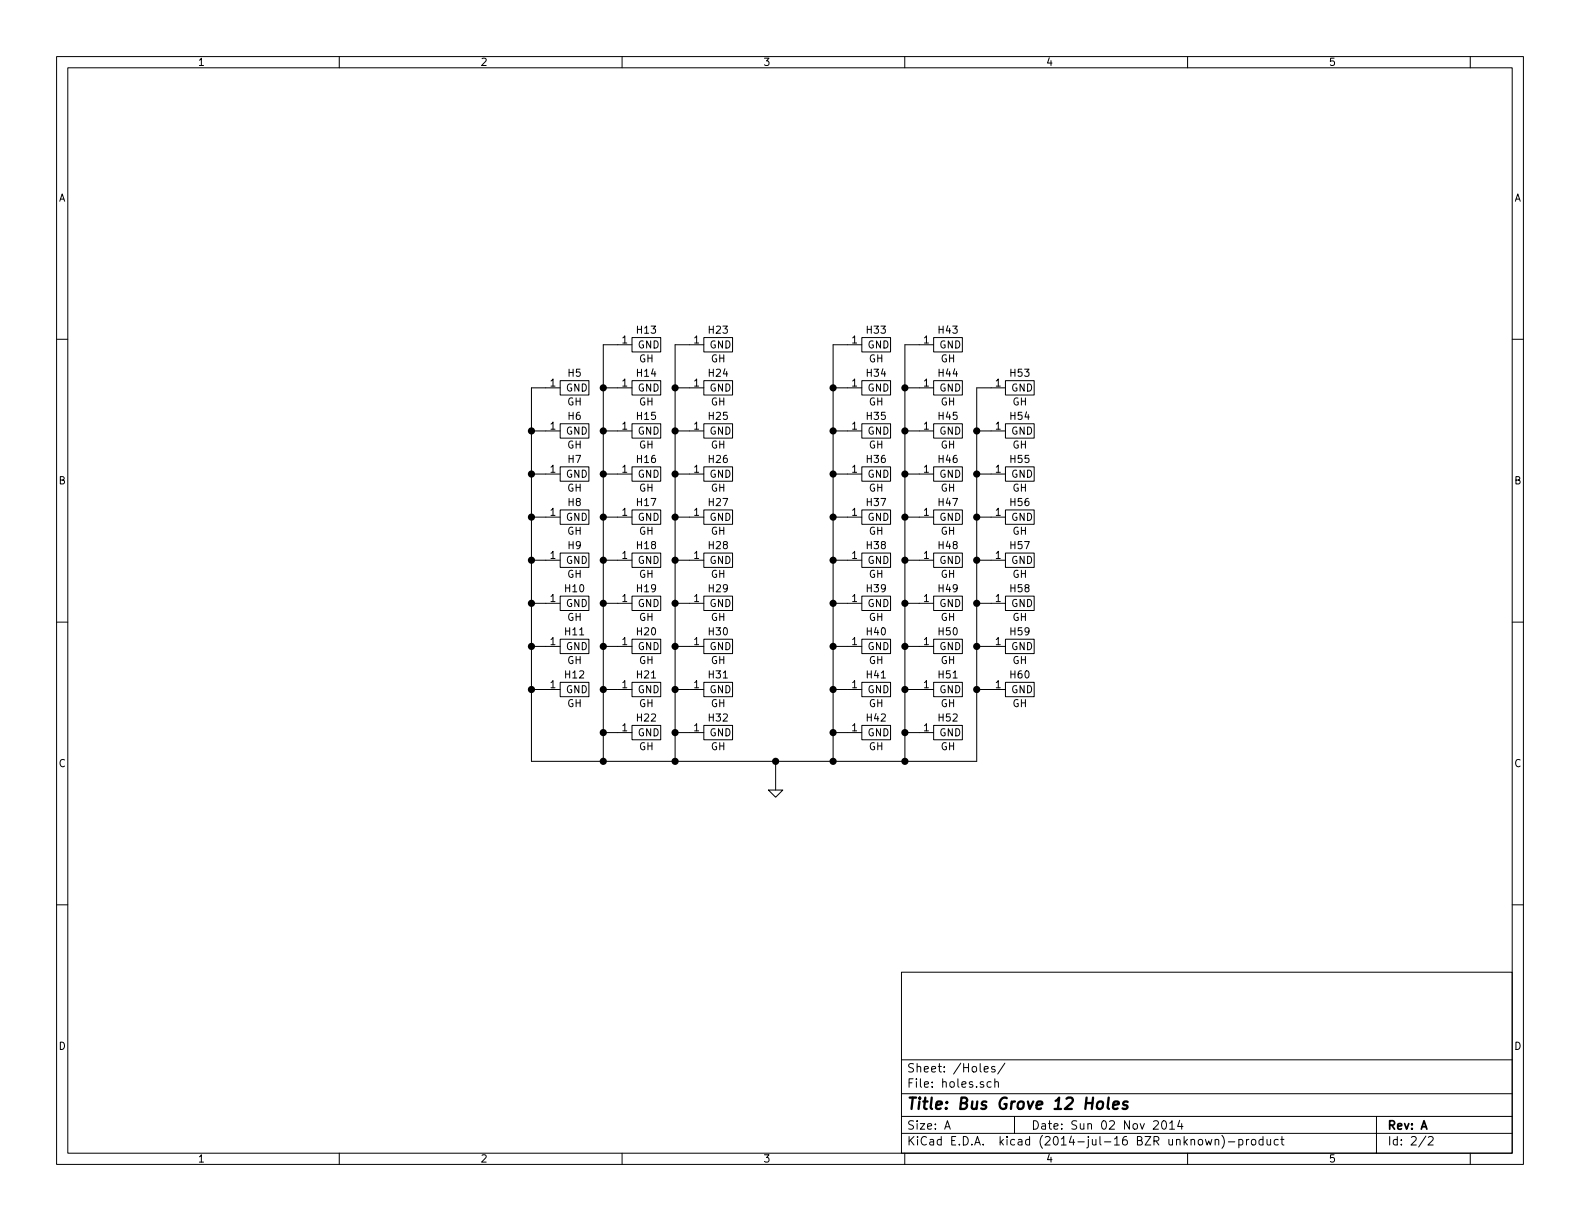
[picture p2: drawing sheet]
<svg xmlns="http://www.w3.org/2000/svg" width="279mm" height="216mm" viewBox="0 0 279 216" stroke-linecap="round" stroke-linejoin="round" font-family="sans-serif">
<g fill="none" stroke="#000" stroke-width=".18">
<path d="M10 10h259.4v195.9h-259.4zM12 12h255.4v191.9h-255.4zM60 10v2M110 10v2M160 10v2M210 10v2M260 10v2M10 60h2M111.8 59.7h5v2.5h-5zM124.5 59.7h5v2.5h-5zM152.4 59.7h5.1v2.5h-5.1zM165.1 59.7h5.1v2.5h-5.1z"/>
<path d="M267.4 60h2M94 76.2h5.1M99.1 67.3h5v2.6h-5zM99.1 74.9h5v2.6h-5zM99.1 68.6h-5.1v66h78.7v-66h5.1M106.7 68.6h5.1M106.7 76.2h5.1M111.8 67.3h5v2.6h-5zM111.8 74.9h5v2.6h-5zM111.8 61h-5.1v73.6M119.4 68.6h5.1M119.4 76.2h5.1"/>
<path d="M124.5 67.3h5v2.6h-5zM124.5 74.9h5v2.6h-5zM124.5 61h-5.1v73.6M147.3 68.6h5.1M147.3 76.2h5.1M152.4 67.3h5.1v2.6h-5.1zM152.4 74.9h5.1v2.6h-5.1zM152.4 61h-5.1v73.6M160 68.6h5.1M160 76.2h5.1M165.1 67.3h5.1v2.6h-5.1zM165.1 74.9h5.1v2.6h-5.1z"/>
<path d="M165.1 61h-5.1v73.6M172.7 76.2h5.1M177.8 67.3h5.1v2.6h-5.1zM177.8 74.9h5.1v2.6h-5.1zM94 83.8h5.1M94 91.4h5.1M94 99.1h5.1M99.1 82.6h5v2.5h-5zM99.1 90.2h5v2.5h-5zM99.1 97.8h5v2.5h-5zM106.7 83.8h5.1M106.7 91.4h5.1"/>
<path d="M106.7 99.1h5.1M111.8 82.6h5v2.5h-5zM111.8 90.2h5v2.5h-5zM111.8 97.8h5v2.5h-5zM119.4 83.8h5.1M119.4 91.4h5.1M119.4 99.1h5.1M124.5 82.6h5v2.5h-5zM124.5 90.2h5v2.5h-5zM124.5 97.8h5v2.5h-5zM147.3 83.8h5.1M147.3 91.4h5.1"/>
<path d="M147.3 99.1h5.1M152.4 82.6h5.1v2.5h-5.1zM152.4 90.2h5.1v2.5h-5.1zM152.4 97.8h5.1v2.5h-5.1zM160 83.8h5.1M160 91.4h5.1M160 99.1h5.1M165.1 82.6h5.1v2.5h-5.1zM165.1 90.2h5.1v2.5h-5.1zM165.1 97.8h5.1v2.5h-5.1zM172.7 83.8h5.1M172.7 91.4h5.1"/>
<path d="M172.7 99.1h5.1M177.8 82.6h5.1v2.5h-5.1zM177.8 90.2h5.1v2.5h-5.1zM177.8 97.8h5.1v2.5h-5.1zM10 110h2M94 106.7h5.1M94 114.3h5.1M99.1 105.4h5v2.6h-5zM99.1 113h5v2.6h-5zM106.7 106.7h5.1M106.7 114.3h5.1M111.8 105.4h5v2.6h-5z"/>
<path d="M111.8 113h5v2.6h-5zM119.4 106.7h5.1M119.4 114.3h5.1M124.5 105.4h5v2.6h-5zM124.5 113h5v2.6h-5zM147.3 106.7h5.1M147.3 114.3h5.1M152.4 105.4h5.1v2.6h-5.1zM152.4 113h5.1v2.6h-5.1zM160 106.7h5.1M160 114.3h5.1M165.1 105.4h5.1v2.6h-5.1z"/>
<path d="M165.1 113h5.1v2.6h-5.1zM172.7 106.7h5.1M172.7 114.3h5.1M177.8 105.4h5.1v2.6h-5.1zM177.8 113h5.1v2.6h-5.1zM267.4 110h2M94 121.9h5.1M99.1 120.7h5v2.5h-5zM106.7 121.9h5.1M106.7 129.5h5.1M111.8 120.7h5v2.5h-5zM111.8 128.3h5v2.5h-5z"/>
<path d="M119.4 121.9h5.1M119.4 129.5h5.1M124.5 120.7h5v2.5h-5zM124.5 128.3h5v2.5h-5zM135.9 139.7h2.5l-1.2 1.3zM137.2 134.6v5.1M147.3 121.9h5.1M147.3 129.5h5.1M152.4 120.7h5.1v2.5h-5.1zM152.4 128.3h5.1v2.5h-5.1zM160 121.9h5.1M160 129.5h5.1"/>
<path d="M165.1 120.7h5.1v2.5h-5.1zM165.1 128.3h5.1v2.5h-5.1zM172.7 121.9h5.1M177.8 120.7h5.1v2.5h-5.1zM10 160h2M267.4 160h2M159.4 171.9h108v32h-108zM159.4 197.4h108M159.4 193.4h108M159.4 187.4h108M167.1 199.7l.4-1.5 .5 1.5M167.2 199.2h.7"/>
<path d="M174 189.1l.8-.2-.1-.3h-.4l-.3 .2 .1 .7h.6M175.3 191.3h-.5l-.3 .2 .1 .6 .2 .2 .5-.1M175.9 191.4l.2-.1h.4l.1 1M175.9 188.6a.37 .37 0 0 0-.6 .2l.1 .2 .5 .1 .1 .2-.2 .3-.5-.1M175.9 190.8v1.5M177.7 188l-1.3 1.9M179.4 197.4v3M204 198.3l.2-.1h.4l.3 .4-1 1.1h1M205.6 198.2h.2a.81 .81 0 0 1 .6 .6 .81 .81 0 0 1-.3 .8l-.2 .1a.8 .8 0 0 1-.6-.7 .8 .8 0 0 1 .3-.8zM206.8 198.6l.5-.4v1.5M206.8 199.7h.9M208.6 198.1l-.3 1.1h.9"/>
<path d="M209 198.7v1M243.4 197.4v6.5M60 203.9v2M110 203.9v2M159.4 200.4h108M160 203.9v2M210 203.9v2M213.2 201.5l.3 1 .2-.7 .3 .7 .3-1M214.9 201.6l.2-.1h.4v1M214.9 201.5v1M216.1 200.8a1.71 1.71 0 0 1 0 2.2M217.2 201.9h1.2"/>
<path d="M219.1 201.5h.4l.3 .3-.1 .6h-.6M219.1 201.5v1.5M220.4 201.5v1M220.9 201.5l-.5 .3M221.4 201.6l.2-.1 .4 .1 .1 .6-.2 .2-.3 .1-.2-.2zM223.3 201.5h-.4l-.3 .3 .1 .5 .2 .2 .4-.1M223.3 201v1.5M224.1 201.5v.9l.4 .1 .2-.2M224.7 201.5v1M226 201.5h-.4l-.3 .3 .1 .5 .2 .2 .4-.1M226.5 201.5h.6M226.7 201v1.3l.4 .2"/>
<path d="M252.1 200.9l-1.2 1.9M252.6 201.1l.2-.1h.4l.2 .4-.9 1.1h.9M260 203.9v2"/>
</g>
<path d="M196.1 194.1l-.2 1.7 .2 .3M196.8 195.4l1-.2v-.4h-.6l-.3 .2v1l.2 .1 .5-.1M199.4 194.8h-.5l-.3 .3 .3 .3 .4 .1 .1 .3-.1 .2-.2 .1-.6-.1" fill="none" stroke="#000" stroke-width=".41"/>
<g fill="#000" stroke="#000" stroke-width=".25">
<circle cx="94" cy="76.2" r=".51"/>
<circle cx="106.7" cy="68.6" r=".51"/>
<circle cx="106.7" cy="76.2" r=".51"/>
<circle cx="119.4" cy="76.2" r=".51"/>
<circle cx="119.4" cy="68.6" r=".51"/>
<circle cx="147.3" cy="76.2" r=".51"/>
<circle cx="147.3" cy="68.6" r=".51"/>
<circle cx="160" cy="68.6" r=".51"/>
<circle cx="160" cy="76.2" r=".51"/>
<circle cx="172.7" cy="76.2" r=".51"/>
<circle cx="94" cy="91.4" r=".51"/>
<circle cx="94" cy="99.1" r=".51"/>
<circle cx="94" cy="83.8" r=".51"/>
<circle cx="106.7" cy="91.4" r=".51"/>
<circle cx="106.7" cy="83.8" r=".51"/>
<circle cx="106.7" cy="99.1" r=".51"/>
<circle cx="119.4" cy="83.8" r=".51"/>
<circle cx="119.4" cy="91.4" r=".51"/>
<circle cx="119.4" cy="99.1" r=".51"/>
<circle cx="147.3" cy="83.8" r=".51"/>
<circle cx="147.3" cy="91.4" r=".51"/>
<circle cx="147.3" cy="99.1" r=".51"/>
<circle cx="160" cy="83.8" r=".51"/>
<circle cx="160" cy="99.1" r=".51"/>
<circle cx="160" cy="91.4" r=".51"/>
<circle cx="172.7" cy="83.8" r=".51"/>
<circle cx="172.7" cy="91.4" r=".51"/>
<circle cx="172.7" cy="99.1" r=".51"/>
<circle cx="94" cy="114.3" r=".51"/>
<circle cx="94" cy="106.7" r=".51"/>
<circle cx="106.7" cy="114.3" r=".51"/>
<circle cx="106.7" cy="106.7" r=".51"/>
<circle cx="119.4" cy="114.3" r=".51"/>
<circle cx="119.4" cy="106.7" r=".51"/>
<circle cx="147.3" cy="106.7" r=".51"/>
<circle cx="147.3" cy="114.3" r=".51"/>
<circle cx="160" cy="106.7" r=".51"/>
<circle cx="160" cy="114.3" r=".51"/>
<circle cx="172.7" cy="114.3" r=".51"/>
<circle cx="172.7" cy="106.7" r=".51"/>
<circle cx="94" cy="121.9" r=".51"/>
<circle cx="106.7" cy="121.9" r=".51"/>
<circle cx="106.7" cy="129.5" r=".51"/>
<circle cx="106.7" cy="134.6" r=".51"/>
<circle cx="119.4" cy="121.9" r=".51"/>
<circle cx="119.4" cy="129.5" r=".51"/>
<circle cx="119.4" cy="134.6" r=".51"/>
<circle cx="137.2" cy="134.6" r=".51"/>
<circle cx="147.3" cy="121.9" r=".51"/>
<circle cx="147.3" cy="129.5" r=".51"/>
<circle cx="147.3" cy="134.6" r=".51"/>
<circle cx="160" cy="129.5" r=".51"/>
<circle cx="160" cy="121.9" r=".51"/>
<circle cx="160" cy="134.6" r=".51"/>
<circle cx="172.7" cy="121.9" r=".51"/>
</g>
<text font-size="2.8" x="160.4" y="196.2">Title: Bus Grove 12 Holes</text>
<g font-size="2.1">
<text x="160.4" y="189.6">Sheet: /Holes/</text>
<text x="160.4" y="192.3">File: holes.sch</text>
<text x="160.4" y="202.5">KiCad E.D.A. kicad (2014-jul-16 BZR unknown)-product</text>
<text x="160.4" y="199.7">Size: A</text>
<text x="182.4" y="199.7">Date: Sun 02 Nov 2014</text>
<text x="245.4" y="199.7">Rev: A</text>
<text x="245.4" y="202.5">Id: 2/2</text>
</g>
<g font-size="1.8">
<text x="35" y="11.6">1</text>
<text x="85" y="11.6">2</text>
<text x="135" y="11.6">3</text>
<text x="185" y="11.6">4</text>
<text x="235" y="11.6">5</text>
<text x="10.4" y="35.6">A</text>
<text x="267.8" y="35.6">A</text>
<text x="112.7" y="59">H13</text>
<text x="125.4" y="59">H23</text>
<text x="153.3" y="59">H33</text>
<text x="166" y="59">H43</text>
<text x="110" y="60.7">1</text>
<text x="112.8" y="61.6">GND</text>
<text x="113" y="64.1">GH</text>
<text x="122.7" y="60.7">1</text>
<text x="125.5" y="61.6">GND</text>
<text x="125.7" y="64.1">GH</text>
<text x="150.6" y="60.7">1</text>
<text x="153.4" y="61.6">GND</text>
<text x="153.6" y="64.1">GH</text>
<text x="163.3" y="60.7">1</text>
<text x="166.1" y="61.6">GND</text>
<text x="166.3" y="64.1">GH</text>
<text x="97.3" y="68.3">1</text>
<text x="100.1" y="69.2">GND</text>
<text x="100.3" y="71.7">GH</text>
<text x="100.5" y="66.6">H5</text>
<text x="110" y="68.3">1</text>
<text x="112.7" y="66.6">H14</text>
<text x="112.8" y="69.2">GND</text>
<text x="113" y="71.7">GH</text>
<text x="122.7" y="68.3">1</text>
<text x="125.4" y="66.6">H24</text>
<text x="125.5" y="69.2">GND</text>
<text x="125.7" y="71.7">GH</text>
<text x="150.6" y="68.3">1</text>
<text x="153.3" y="66.6">H34</text>
<text x="153.4" y="69.2">GND</text>
<text x="153.6" y="71.7">GH</text>
<text x="163.3" y="68.3">1</text>
<text x="166" y="66.6">H44</text>
<text x="166.1" y="69.2">GND</text>
<text x="166.3" y="71.7">GH</text>
<text x="176" y="68.3">1</text>
<text x="178.7" y="66.6">H53</text>
<text x="178.8" y="69.2">GND</text>
<text x="179" y="71.7">GH</text>
<text x="97.3" y="75.9">1</text>
<text x="100.1" y="76.8">GND</text>
<text x="100.5" y="74.2">H6</text>
<text x="110" y="75.9">1</text>
<text x="112.7" y="74.2">H15</text>
<text x="112.8" y="76.8">GND</text>
<text x="122.7" y="75.9">1</text>
<text x="125.4" y="74.2">H25</text>
<text x="125.5" y="76.8">GND</text>
<text x="150.6" y="75.9">1</text>
<text x="153.3" y="74.2">H35</text>
<text x="153.4" y="76.8">GND</text>
<text x="163.3" y="75.9">1</text>
<text x="166" y="74.2">H45</text>
<text x="166.1" y="76.8">GND</text>
<text x="176" y="75.9">1</text>
<text x="178.7" y="74.2">H54</text>
<text x="178.8" y="76.8">GND</text>
<text x="97.3" y="83.6">1</text>
<text x="100.3" y="79.3">GH</text>
<text x="100.5" y="81.8">H7</text>
<text x="110" y="83.6">1</text>
<text x="112.7" y="81.8">H16</text>
<text x="113" y="79.3">GH</text>
<text x="122.7" y="83.6">1</text>
<text x="125.4" y="81.8">H26</text>
<text x="125.7" y="79.3">GH</text>
<text x="150.6" y="83.6">1</text>
<text x="153.3" y="81.8">H36</text>
<text x="153.6" y="79.3">GH</text>
<text x="163.3" y="83.6">1</text>
<text x="166" y="81.8">H46</text>
<text x="166.3" y="79.3">GH</text>
<text x="176" y="83.6">1</text>
<text x="178.7" y="81.8">H55</text>
<text x="179" y="79.3">GH</text>
<text x="10.4" y="85.6">B</text>
<text x="100.1" y="84.5">GND</text>
<text x="100.3" y="86.9">GH</text>
<text x="100.5" y="89.5">H8</text>
<text x="112.7" y="89.5">H17</text>
<text x="112.8" y="84.5">GND</text>
<text x="113" y="86.9">GH</text>
<text x="125.4" y="89.5">H27</text>
<text x="125.5" y="84.5">GND</text>
<text x="125.7" y="86.9">GH</text>
<text x="153.3" y="89.5">H37</text>
<text x="153.4" y="84.5">GND</text>
<text x="153.6" y="86.9">GH</text>
<text x="166" y="89.5">H47</text>
<text x="166.1" y="84.5">GND</text>
<text x="166.3" y="86.9">GH</text>
<text x="178.7" y="89.5">H56</text>
<text x="178.8" y="84.5">GND</text>
<text x="179" y="86.9">GH</text>
<text x="267.8" y="85.6">B</text>
<text x="97.3" y="91.2">1</text>
<text x="100.1" y="92.1">GND</text>
<text x="100.3" y="94.5">GH</text>
<text x="110" y="91.2">1</text>
<text x="112.8" y="92.1">GND</text>
<text x="113" y="94.5">GH</text>
<text x="122.7" y="91.2">1</text>
<text x="125.5" y="92.1">GND</text>
<text x="125.7" y="94.5">GH</text>
<text x="150.6" y="91.2">1</text>
<text x="153.4" y="92.1">GND</text>
<text x="153.6" y="94.5">GH</text>
<text x="163.3" y="91.2">1</text>
<text x="166.1" y="92.1">GND</text>
<text x="166.3" y="94.5">GH</text>
<text x="176" y="91.2">1</text>
<text x="178.8" y="92.1">GND</text>
<text x="179" y="94.5">GH</text>
<text x="97.3" y="98.8">1</text>
<text x="100.1" y="99.7">GND</text>
<text x="100.5" y="97.1">H9</text>
<text x="110" y="98.8">1</text>
<text x="112.7" y="97.1">H18</text>
<text x="112.8" y="99.7">GND</text>
<text x="122.7" y="98.8">1</text>
<text x="125.4" y="97.1">H28</text>
<text x="125.5" y="99.7">GND</text>
<text x="150.6" y="98.8">1</text>
<text x="153.3" y="97.1">H38</text>
<text x="153.4" y="99.7">GND</text>
<text x="163.3" y="98.8">1</text>
<text x="166" y="97.1">H48</text>
<text x="166.1" y="99.7">GND</text>
<text x="176" y="98.8">1</text>
<text x="178.7" y="97.1">H57</text>
<text x="178.8" y="99.7">GND</text>
<text x="97.3" y="106.4">1</text>
<text x="100" y="104.7">H10</text>
<text x="100.1" y="107.3">GND</text>
<text x="100.3" y="102.2">GH</text>
<text x="110" y="106.4">1</text>
<text x="112.7" y="104.7">H19</text>
<text x="112.8" y="107.3">GND</text>
<text x="113" y="102.2">GH</text>
<text x="122.7" y="106.4">1</text>
<text x="125.4" y="104.7">H29</text>
<text x="125.5" y="107.3">GND</text>
<text x="125.7" y="102.2">GH</text>
<text x="150.6" y="106.4">1</text>
<text x="153.3" y="104.7">H39</text>
<text x="153.4" y="107.3">GND</text>
<text x="153.6" y="102.2">GH</text>
<text x="163.3" y="106.4">1</text>
<text x="166" y="104.7">H49</text>
<text x="166.1" y="107.3">GND</text>
<text x="166.3" y="102.2">GH</text>
<text x="176" y="106.4">1</text>
<text x="178.7" y="104.7">H58</text>
<text x="178.8" y="107.3">GND</text>
<text x="179" y="102.2">GH</text>
<text x="100" y="112.3">H11</text>
<text x="100.3" y="109.8">GH</text>
<text x="112.7" y="112.3">H20</text>
<text x="113" y="109.8">GH</text>
<text x="125.4" y="112.3">H30</text>
<text x="125.7" y="109.8">GH</text>
<text x="153.3" y="112.3">H40</text>
<text x="153.6" y="109.8">GH</text>
<text x="166" y="112.3">H50</text>
<text x="166.3" y="109.8">GH</text>
<text x="178.7" y="112.3">H59</text>
<text x="179" y="109.8">GH</text>
<text x="97.3" y="114">1</text>
<text x="100" y="119.9">H12</text>
<text x="100.1" y="114.9">GND</text>
<text x="100.3" y="117.4">GH</text>
<text x="110" y="114">1</text>
<text x="112.7" y="119.9">H21</text>
<text x="112.8" y="114.9">GND</text>
<text x="113" y="117.4">GH</text>
<text x="122.7" y="114">1</text>
<text x="125.4" y="119.9">H31</text>
<text x="125.5" y="114.9">GND</text>
<text x="125.7" y="117.4">GH</text>
<text x="150.6" y="114">1</text>
<text x="153.3" y="119.9">H41</text>
<text x="153.4" y="114.9">GND</text>
<text x="153.6" y="117.4">GH</text>
<text x="163.3" y="114">1</text>
<text x="166" y="119.9">H51</text>
<text x="166.1" y="114.9">GND</text>
<text x="166.3" y="117.4">GH</text>
<text x="176" y="114">1</text>
<text x="178.7" y="119.9">H60</text>
<text x="178.8" y="114.9">GND</text>
<text x="179" y="117.4">GH</text>
<text x="97.3" y="121.7">1</text>
<text x="100.1" y="122.6">GND</text>
<text x="100.3" y="125">GH</text>
<text x="110" y="121.7">1</text>
<text x="112.8" y="122.6">GND</text>
<text x="113" y="125">GH</text>
<text x="122.7" y="121.7">1</text>
<text x="125.5" y="122.6">GND</text>
<text x="125.7" y="125">GH</text>
<text x="150.6" y="121.7">1</text>
<text x="153.4" y="122.6">GND</text>
<text x="153.6" y="125">GH</text>
<text x="163.3" y="121.7">1</text>
<text x="166.1" y="122.6">GND</text>
<text x="166.3" y="125">GH</text>
<text x="176" y="121.7">1</text>
<text x="178.8" y="122.6">GND</text>
<text x="179" y="125">GH</text>
<text x="110" y="129.3">1</text>
<text x="112.7" y="127.6">H22</text>
<text x="112.8" y="130.2">GND</text>
<text x="122.7" y="129.3">1</text>
<text x="125.4" y="127.6">H32</text>
<text x="125.5" y="130.2">GND</text>
<text x="150.6" y="129.3">1</text>
<text x="153.3" y="127.6">H42</text>
<text x="153.4" y="130.2">GND</text>
<text x="163.3" y="129.3">1</text>
<text x="166" y="127.6">H52</text>
<text x="166.1" y="130.2">GND</text>
<text x="10.4" y="135.6">C</text>
<text x="113" y="132.6">GH</text>
<text x="125.7" y="132.6">GH</text>
<text x="153.6" y="132.6">GH</text>
<text x="166.3" y="132.6">GH</text>
<text x="267.8" y="135.6">C</text>
<text x="10.4" y="185.6">D</text>
<text x="267.8" y="185.6">D</text>
<text x="35" y="205.5">1</text>
<text x="85" y="205.5">2</text>
<text x="135" y="205.5">3</text>
<text x="185" y="205.5">4</text>
<text x="235" y="205.5">5</text>
</g>
</svg>
